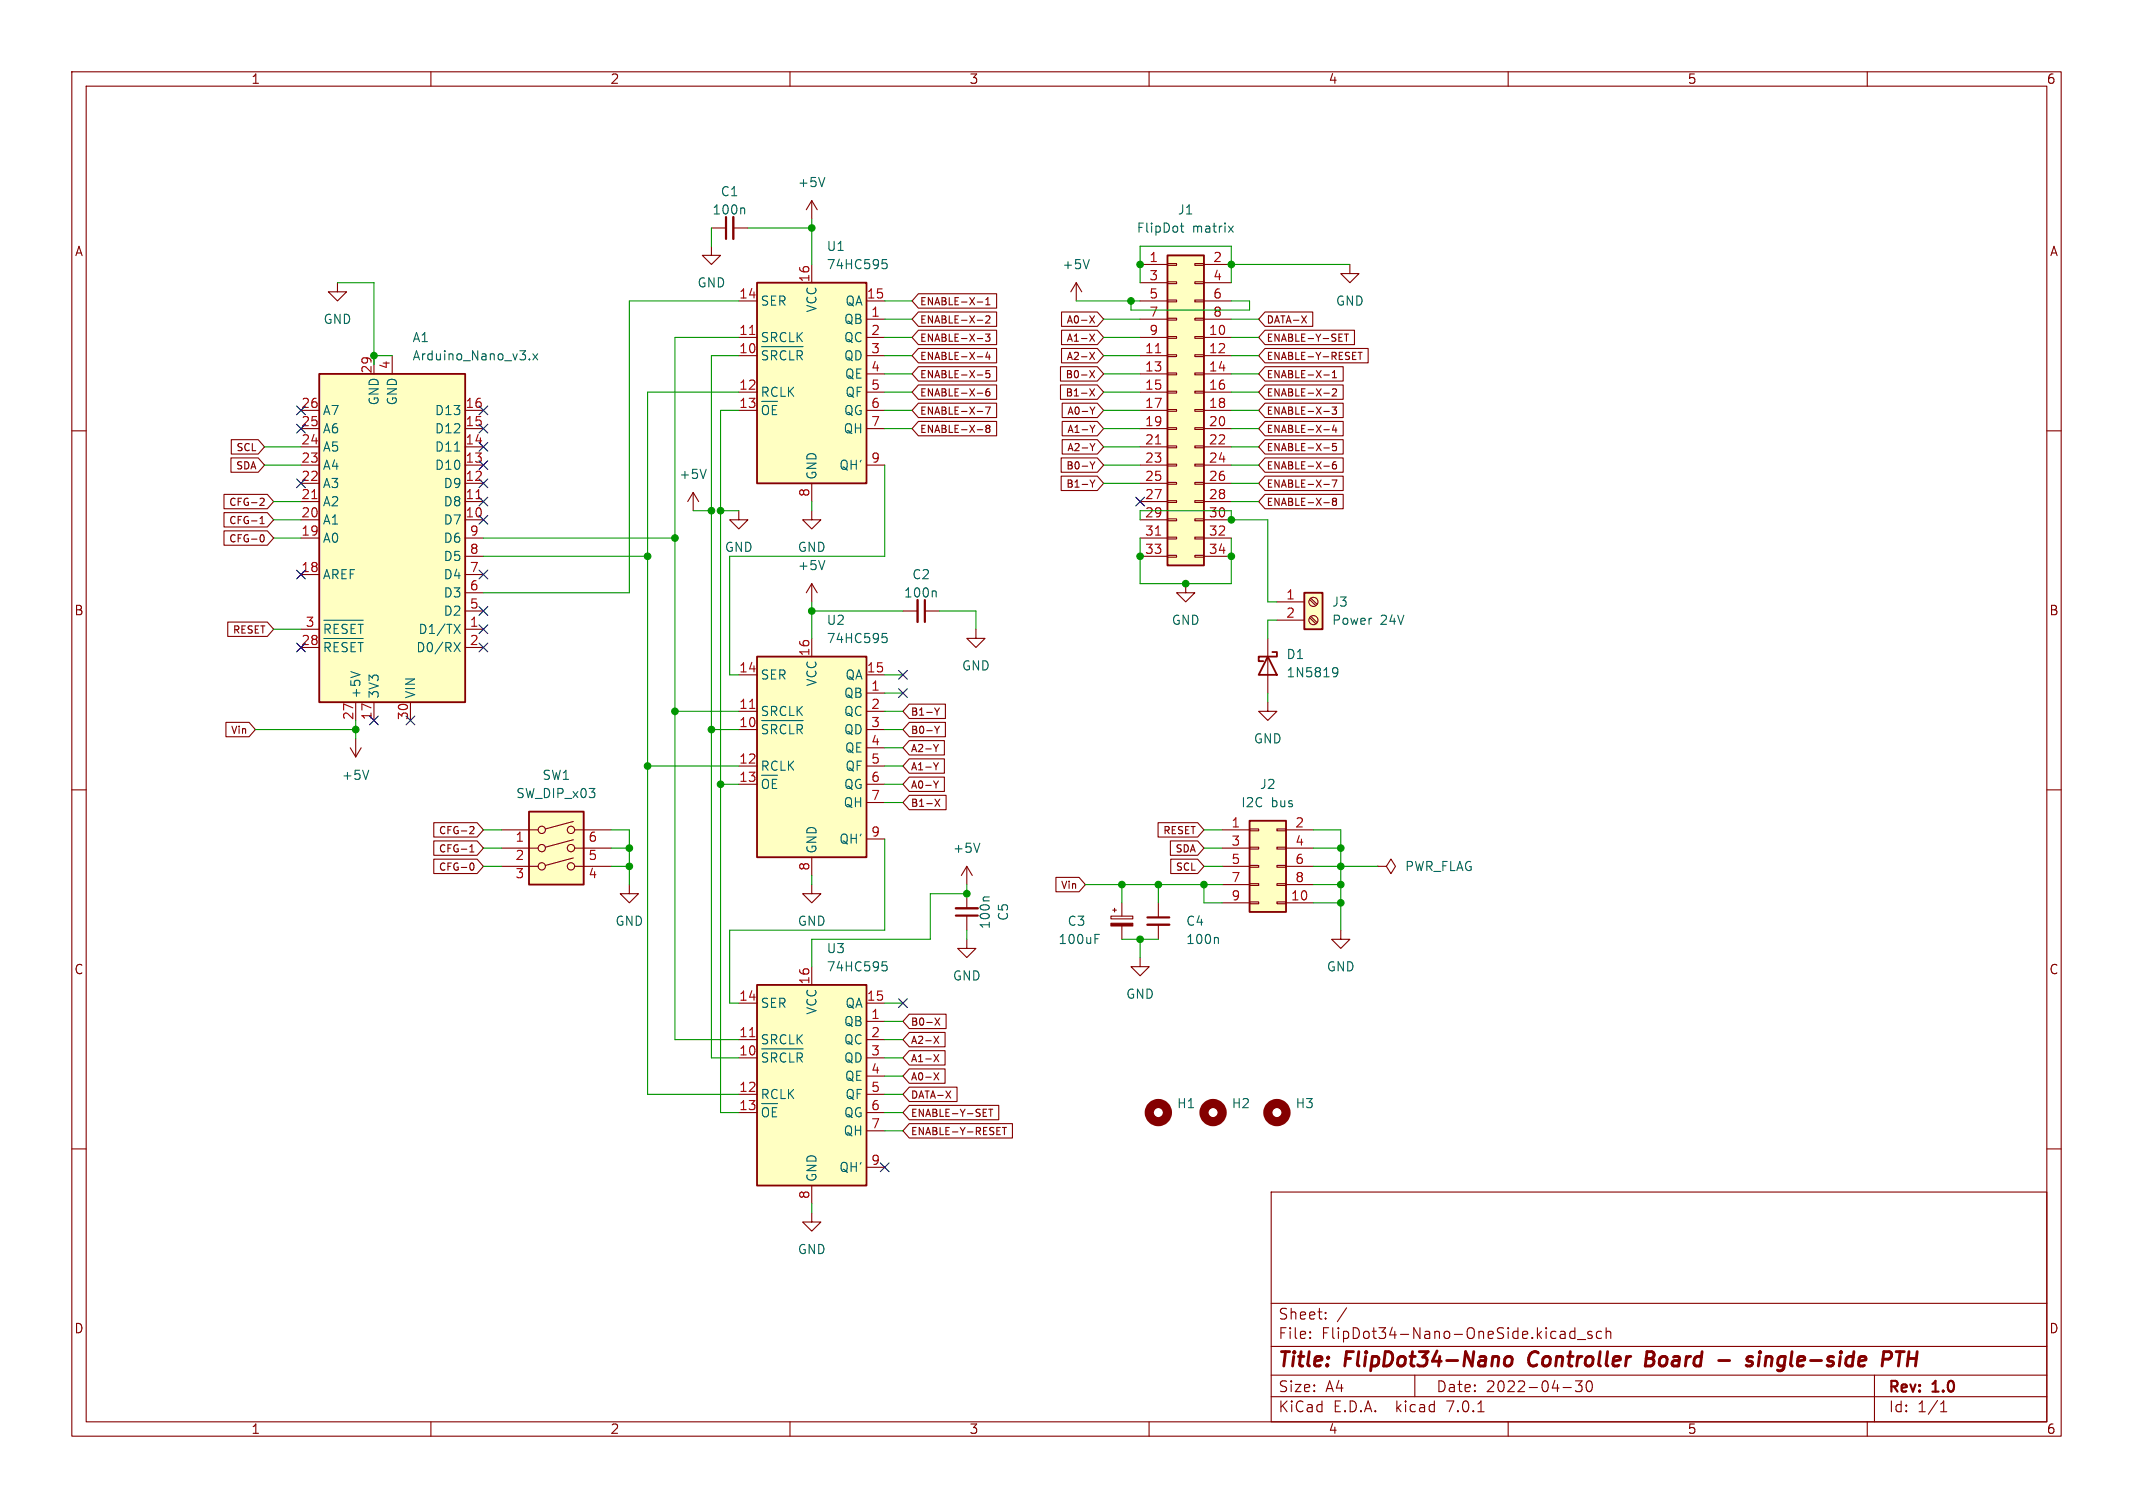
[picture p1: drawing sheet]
<svg xmlns="http://www.w3.org/2000/svg" width="297mm" height="210mm" viewBox="0 0 297 210" stroke-linecap="round" stroke-linejoin="round" font-family="sans-serif">
<g fill="none" stroke="#840000" stroke-width=".15">
<path d="M10 10h277v190h-277zM12 12h273v186h-273zM60 10v2M110 10v2M160 10v2M210 10v2M260 10v2M47 39.4v1.2h1.3l-1.3 1.3-1.3-1.3h1.3M99.1 34.3v1.3h1.2l-1.2 1.2-1.3-1.2h1.3M99.1 31.8h2M102.1 31.8h2M113 27.9v2.6"/>
<path d="M113 36.8v2.6M113 27.9l-.7 1.3M113 27.9l.8 1.3M149.9 39.4l-.8 1.2M149.9 39.4v2.5M149.9 39.4l.7 1.2M158.7 36.8h3.9M158.7 39.4h3.9M162.6 39.2h1.2v.3h-1.2zM162.6 36.7h1.2v.3h-1.2zM166.4 39.2h1.2v.3h-1.2zM166.4 36.7h1.2v.3h-1.2z"/>
<path d="M167.6 36.8h3.8M167.6 39.4h3.8M188 36.8v1.3h1.2l-1.2 1.3-1.3-1.3h1.3M10 60h2M41.9 57.2h2.5M41.9 59.7h2.5M52.1 49.5v2.6M54.6 49.5v2.6M64.8 57.2h2.5M64.8 59.7h2.5M102.9 47h2.5M102.9 49.5h2.5"/>
<path d="M102.9 54.6h2.5M102.9 57.2h2.5M102.9 41.9h2.5M120.6 47h2.6M120.6 49.5h2.6M120.6 52.1h2.6M120.6 54.6h2.6M120.6 57.2h2.6M120.6 59.7h2.6M120.6 41.9h2.6M120.6 44.5h2.6M127.9 58.7h10.9v2h-10.9l-.9-1z"/>
<path d="M127.9 43.4h10.9v2.1h-10.9l-.9-1zM127.9 40.9h10.9v2h-10.9l-.9-1zM127.9 51.1h10.9v2h-10.9l-.9-1zM127.9 48.5h10.9v2h-10.9l-.9-1zM127.9 46h10.9v2h-10.9l-.9-1zM127.9 56.1h10.9v2.1h-10.9l-.9-1zM127.9 53.6h10.9v2h-10.9l-.9-1zM136.1 52.2h.7M136.1 54.8h.7M136.1 57.3h.7M136.1 59.8h.7M136.1 44.6h.7"/>
<path d="M136.1 42.1h.7M136.1 49.7h.7M136.1 47.1h.7M137.2 46.5h.6l-.3 .4 .3 .1v.4l-.2 .1-.4-.1M137.2 56.7h.7l-.4 1M137.3 44.1l.3-.1 .2 .3-.6 .7h.6M137.3 42.4h.5M137.3 41.7l.3-.3v1M137.5 59.7l-.2-.2 .2-.3h.1l.2 .2-.2 .3M137.5 59.7l-.2 .1v.2l.2 .2h.2l.1-.2v-.3h-.2M137.5 59.7h.1M137.5 49l-.2 .7h.6"/>
<path d="M137.7 54.1l-.2 .1a.67 .67 0 0 0 0 .9l.3-.1v-.3l-.2-.2-.2 .1-.1 .1M137.7 49.4v.7M137.8 51.6h-.5v.5l.1-.1h.3l.1 .2v.3l-.2 .1-.3-.1M147.7 51.1h5.1l.9 1-.9 1h-5.1zM147.7 53.6h5.1l.9 1-.9 1h-5.1zM147.8 46h5l.9 1-.9 1h-5zM147.8 48.5h5l.9 1-.9 1h-5zM147.8 43.4h5l.9 1.1-.9 1h-5zM147.9 58.7h4.9l.9 1-.9 1h-4.9zM147.9 56.1h4.9l.9 1.1-.9 1h-4.9zM151.7 46.5l.7 1M151.7 49.1l.7 1"/>
<path d="M151.7 51.6l.7 1M151.7 54.1l.7 1M151.7 44l.7 1M151.8 59.2l.3 .5M151.8 56.7l.3 .5M152.1 57.2v.5M152.1 59.7v.5M152.4 46.5l-.7 1M152.4 49.1l-.7 1M152.4 51.6l-.7 1M152.4 54.1l-.7 1M152.4 44l-.7 1"/>
<path d="M152.4 59.2l-.3 .5M152.4 56.7l-.3 .5M158.7 47h3.9M158.7 49.5h3.9M158.7 52.1h3.9M158.7 54.6h3.9M158.7 57.2h3.9M158.7 59.7h3.9M158.7 41.9h3.9M158.7 44.5h3.9M162.6 59.6h1.2v.2h-1.2zM162.6 57h1.2v.3h-1.2z"/>
<path d="M162.6 54.5h1.2v.2h-1.2zM162.6 51.9h1.2v.3h-1.2zM162.6 49.4h1.2v.3h-1.2zM162.6 46.9h1.2v.2h-1.2zM162.6 44.3h1.2v.3h-1.2zM162.6 41.8h1.2v.2h-1.2zM166.4 59.6h1.2v.2h-1.2zM166.4 57h1.2v.3h-1.2zM166.4 54.5h1.2v.2h-1.2zM166.4 51.9h1.2v.3h-1.2zM166.4 49.4h1.2v.3h-1.2zM166.4 46.9h1.2v.2h-1.2z"/>
<path d="M166.4 44.3h1.2v.3h-1.2zM166.4 41.8h1.2v.2h-1.2zM167.6 47h3.8M167.6 49.5h3.8M167.6 52.1h3.8M167.6 54.6h3.8M167.6 57.2h3.8M167.6 59.7h3.8M167.6 41.9h3.8M167.6 44.5h3.8M176.1 51.1h10.9v2h-10.9l-.8-1zM176.1 48.5h14.4v2h-14.4l-.8-1z"/>
<path d="M176.1 46h12.5v2h-12.5l-.8-1zM176.1 43.4h6.7v2.1h-6.7l-.8-1zM176.1 53.6h10.9v2h-10.9l-.8-1zM176.1 56.1h10.9v2.1h-10.9l-.8-1zM176.1 58.7h10.9v2h-10.9l-.8-1zM184.3 52.2h.8M184.3 54.8h.8M184.3 57.3h.8M184.3 59.8h.8M185.5 56.7h.6l-.3 .4 .3 .1v.4l-.2 .1-.4-.1M185.5 54.2l.4-.1 .2 .3-.6 .7h.6M185.5 52.6h.6"/>
<path d="M185.5 51.9l.3-.3v1M185.8 59.2l-.3 .7h.6M186 59.6v.6M187.2 46.5h.6M187.5 46.5v1M189.1 49.1h.6M189.4 49.1v1M285 60h2M31.2 71.4h6l.9 1-.9 1h-6zM31.2 73.9h6l.9 1-.9 1h-6zM31.2 68.8h6l.9 1.1-.9 1h-6zM32.2 63.8h3.8l.8 1-.8 1h-3.8z"/>
<path d="M32.2 61.2h3.8l.8 1-.8 1h-3.8zM36.2 72.9h.6M36.2 72.2l.3-.3v1M36.3 69.4h.3l.2 .3-.6 .7h.6M36.4 74.5h.1a.53 .53 0 0 1 .3 .5 .53 .53 0 0 1-.3 .5l-.1-.1M41.9 62.2h2.5M41.9 64.8h2.5M41.9 67.3h2.5M41.9 69.9h2.5M41.9 72.4h2.5M41.9 74.9h2.5M64.8 62.2h2.5"/>
<path d="M64.8 64.8h2.5M64.8 67.3h2.5M64.8 69.9h2.5M64.8 72.4h2.5M64.8 74.9h2.5M64.8 77.5h2.5M96.5 68.6l-.7 1.3M96.5 68.6v2.5M96.5 68.6l.8 1.3M102.9 71.1v1.3h1.2l-1.2 1.3-1.3-1.3h1.3M113 71.1v1.3h1.3l-1.3 1.3-1.2-1.3h1.2M113 67.3v2.6"/>
<path d="M120.6 64.8h2.6M147.8 63.8h5l.9 1-.9 1h-5zM147.8 66.3h5l.9 1-.9 1h-5zM147.9 61.2h4.9l.9 1-.9 1h-4.9zM151.8 61.8l.3 .5M151.8 64.3l.3 .5M151.8 66.8l.3 .6M152.1 62.3v.5M152.1 64.8v.5M152.1 67.4v.4M152.4 61.8l-.3 .5M152.4 64.3l-.3 .5"/>
<path d="M152.4 66.8l-.3 .6M158.7 62.2h3.9M158.7 64.8h3.9M158.7 67.3h3.9M158.7 69.9h3.9M158.7 72.4h3.9M158.7 74.9h3.9M158.7 77.5h3.9M162.6 77.3h1.2v.3h-1.2zM162.6 74.8h1.2v.3h-1.2zM162.6 72.3h1.2v.2h-1.2zM162.6 69.7h1.2v.3h-1.2z"/>
<path d="M162.6 67.2h1.2v.2h-1.2zM162.6 64.6h1.2v.3h-1.2zM162.6 62.1h1.2v.3h-1.2zM166.4 77.3h1.2v.3h-1.2zM166.4 74.8h1.2v.3h-1.2zM166.4 72.3h1.2v.2h-1.2zM166.4 69.7h1.2v.3h-1.2zM166.4 67.2h1.2v.2h-1.2zM166.4 64.6h1.2v.3h-1.2zM166.4 62.1h1.2v.3h-1.2zM167.6 62.2h3.8M167.6 64.8h3.8"/>
<path d="M167.6 67.3h3.8M167.6 69.9h3.8M167.6 72.4h3.8M167.6 74.9h3.8M167.6 77.5h3.8M176.1 61.2h10.9v2h-10.9l-.8-1zM176.1 63.8h10.9v2h-10.9l-.8-1zM176.1 68.8h10.9v2.1h-10.9l-.8-1zM176.1 66.3h10.9v2h-10.9l-.8-1zM184.3 62.4h.8M184.3 64.9h.8M184.3 70h.8"/>
<path d="M184.3 67.5h.8M185.5 66.8h.6l-.4 1M185.7 69.8l-.2-.2 .2-.2h.2l.2 .2-.2 .2M185.7 69.8l-.2 .2v.2l.2 .2 .3-.1 .1-.1v-.3l-.2-.1M185.7 69.8h.2M186 64.3l-.3 .1a.67 .67 0 0 0 0 .9l.4-.1v-.3l-.2-.2h-.2l-.2 .2M186.1 61.8h-.5l-.1 .4 .2-.1 .3 .1 .1 .1v.4l-.2 .1-.4-.1M31.7 86.6h5.5l.9 1-.9 1h-5.5zM41.9 87.6h2.5M41.9 80h2.5M41.9 90.2h2.5M49.5 97.8v2.5"/>
<path d="M52.1 97.8v2.5M57.1 97.8v2.5M64.8 85.1h2.5M64.8 87.6h2.5M64.8 80h2.5M64.8 90.2h2.5M64.8 82.6h2.5M102.9 99.1h2.5M102.9 94h2.5M113 81.3v2.5M113 88.9v2.5M113 81.3l-.7 1.3"/>
<path d="M113 81.3l.8 1.3M120.6 96.5h2.6M120.6 99.1h2.6M120.6 94h2.6M125.7 85.1h2.1M126.6 98.1h5v2h-5l-.9-1zM128.8 85.1h2M130.1 98.6l.4 .5M130.5 99.1v.5M130.8 98.6l-.3 .5M135.9 87.6v1.3h1.3l-1.3 1.3-1.3-1.3h1.3M165.1 81.3v1.3h1.3l-1.3 1.2-1.3-1.2h1.3"/>
<path d="M176.5 97.8v1.3h1.3l-1.3 1.2-1.2-1.2h1.2M176.5 88.9v7.6M177.8 83.8h3.8M177.8 86.4h3.8M182.3 86l.9 .9M182.3 83.5l.9 .8M182.5 85.9l.9 .8M182.5 83.3l.9 .9M10 110h2M31.5 100.6h3.2l.9 1-.9 1h-3.2zM48.8 104.1l.7 1.3M49.5 102.9v2.5"/>
<path d="M50.3 104.1l-.8 1.3M60.4 119.6h6l.9 1.1-.9 1h-6zM60.4 114.6h6l.9 1-.9 1h-6zM60.4 117.1h6l.9 1-.9 1h-6zM65.4 118.6h.6M65.4 117.9l.3-.3v1M65.5 115.2l.3-.1 .2 .3-.6 .7h.6M69.8 115.6h5.1M69.8 118.1h5.1M79.8 119.5l-3.9 1M79.8 116.9l-3.9 1.1M79.8 114.4l-3.9 1"/>
<path d="M80 115.6h5.1M80 118.1h5.1M102.9 101.6h2.5M102.9 106.7h2.5M102.9 109.2h2.5M113 119.4v2.5M120.6 101.6h2.6M120.6 106.7h2.6M120.6 109.2h2.6M120.6 104.1h2.6M120.6 111.8h2.6M120.6 116.8h2.6"/>
<path d="M126.6 103.1h4.9v2h-4.9l-.9-1zM126.6 108.2h4.9v2h-4.9l-.9-1zM126.6 110.8h5.1v2h-5.1l-.9-1zM126.6 105.7h4.9v2h-4.9l-.9-1zM126.6 100.6h5v2h-5l-.9-1zM130.1 101.1l.4 .6M130.2 111.3l.7 1M130.5 101.7v.4M130.7 103.7l-.4 .5M130.7 108.8l-.4 .5M130.7 106.2l-.4 .5M130.8 101.1l-.3 .6"/>
<path d="M130.9 111.3l-.7 1M161.3 114.6h5.5l.8 1-.8 1h-5.5zM163 117.1h3.8l.8 1-.8 1h-3.8zM163 119.6h3.8l.8 1.1-.8 1h-3.8zM170.2 115.6h3.8M170.2 118.1h3.8M174 118h1.3v.2h-1.3zM174 115.4h1.3v.3h-1.3zM177.8 118h1.3v.2h-1.3zM177.8 115.4h1.3v.3h-1.3zM179.1 115.6h3.8M179.1 118.1h3.8"/>
<path d="M285 110h2M65.6 120.2h.1a.53 .53 0 0 1 .3 .5 .53 .53 0 0 1-.3 .5l-.1-.1M69.8 120.7h5.1M80 120.7h5.1M87.6 123.2v1.3h1.3l-1.3 1.2-1.2-1.2h1.2M102.9 139.7h2.5M113 123.2v1.3h1.3l-1.3 1.2-1.2-1.2h1.2M113 134.6v2.6M120.6 139.7h2.6M134.6 130.8v1.3h1.3l-1.3 1.3-1.3-1.3h1.3M134.6 120.7v2.5M134.6 124.5v2"/>
<path d="M134.6 127.5v2M134.6 120.7l-.7 1.2M134.6 120.7l.8 1.2M147 122.2h3.3l.8 1-.8 1h-3.3zM154.7 127.6h3v.4h-3zM154.9 126.7h.5M155.2 126.5v.5M156.2 125.7v1.9M156.2 129v1.8M158.7 133.4v1.2h1.3l-1.3 1.3-1.2-1.3h1.2M161.3 125.7v2.1M161.3 128.8v2"/>
<path d="M170.2 125.7h3.8M170.2 120.7h3.8M170.2 123.2h3.8M174 125.6h1.3v.3h-1.3zM174 123.1h1.3v.2h-1.3zM174 120.5h1.3v.3h-1.3zM177.8 125.6h1.3v.3h-1.3zM177.8 123.1h1.3v.2h-1.3zM177.8 120.5h1.3v.3h-1.3zM179.1 125.7h3.8M179.1 120.7h3.8M179.1 123.2h3.8"/>
<path d="M186.7 129.5v1.3h1.3l-1.3 1.3-1.3-1.3h1.3M191.8 120.7h1.2l.7-1.1 .6 1.1-.6 1-.7-1M191.8 120.7h.1M10 160h2M102.9 147.3h2.5M102.9 144.8h2.5M102.9 152.4h2.5M102.9 154.9h2.5M120.6 142.2h2.6M120.6 147.3h2.6M120.6 144.8h2.6M120.6 152.4h2.6"/>
<path d="M120.6 154.9h2.6M120.6 149.9h2.6M120.6 157.5h2.6M126.6 143.8h5v2h-5l-.9-1zM126.6 146.3h5v2h-5l-.9-1zM126.6 141.2h5.1v2h-5.1l-.9-1zM126.6 151.4h6.7v2h-6.7l-.9-1zM126.6 148.9h5v2h-5l-.9-1zM126.6 156.5h14.4v2h-14.4l-.9-1zM126.6 153.9h12.5v2h-12.5l-.9-1zM130 144.3l.7 1M130 146.9l.7 1"/>
<path d="M130 149.4l.7 1M130.2 141.8l.7 1M130.7 144.3l-.7 1M130.7 146.9l-.7 1M130.7 149.4l-.7 1M130.9 141.8l-.7 1M137.7 154.5h.5M138 154.5v1M139.6 157h.5M139.9 157v1M285 160h2M113 168.9v1.3h1.3l-1.3 1.3-1.2-1.3h1.2"/>
<path d="M113 165.1v2.5M120.6 162.6h2.6M177 166h108v32h-108zM60 198v2M110 198v2M160 198v2M177 194.5h108M177 191.5h108M177 187.5h108M177 181.5h108M182.4 186.3h.1l-.1 .1M182.4 185.5h.1l-.1 .1"/>
<path d="M184.6 183.6v.1M184.6 182.8v.1M197 191.5v3M205.8 196.6h.8M210 198v2M217.6 193.2h1.2M217.9 185.5v.9M217.9 186.3l-.1 .1M217.9 185.8h-.1M219.3 184.9v1.5M219.3 185.5l-.4-.1-.3 .3v.4l.1 .2 .2 .1 .4-.1M219.4 192.3h.9l-.5 .6a.41 .41 0 0 1 .5 .3v.3l-.2 .2-.5 .1-.2-.1"/>
<path d="M219.6 186.5h1.2M221 192.4a.36 .36 0 0 1 .4-.1 .36 .36 0 0 1 .2 .3 .77 .77 0 0 1-.4 1.2 .91 .91 0 0 1-.2-1.4zM221.6 185.5l-.3-.1-.2 .2v.2l.5 .2 .1 .1-.1 .2-.1 .1-.4-.1M223 185.5l-.4-.1-.3 .3v.4l.1 .2 .2 .1 .4-.1M223.6 185.5a.37 .37 0 0 1 .7 .1v.8M223.6 184.9v1.5M260 198v2M261 191.5v6.5M270.2 196.6h.9M270.2 195.5l.4-.4v1.5"/>
<circle cx="182.9" cy="86.4" r=".63"/>
<circle cx="182.9" cy="83.8" r=".63"/>
<circle cx="75.4" cy="115.6" r=".51"/>
<circle cx="75.4" cy="118.1" r=".51"/>
<circle cx="79.5" cy="115.6" r=".51"/>
<circle cx="79.5" cy="118.1" r=".51"/>
<circle cx="75.4" cy="120.7" r=".51"/>
<circle cx="79.5" cy="120.7" r=".51"/>
</g>
<path d="M209.6 189.1a.52 .52 0 0 1 .6-.2 .52 .52 0 0 1 .4 .4l-.1 .6a.55 .55 0 0 1-.5 .3 .55 .55 0 0 1-.5-.3zM213 188.7l-.2 .7 .1 .4M229.2 189.2h.7M230 188.2h-.7l-.2 2h.7M239.3 189.5h1.5M244 189a.49 .49 0 0 0-.8 .3l.1 .2 .5 .1 .2 .1v.2l-.1 .2-.2 .1-.6-.1M245 188.9l-.2 1.3M262.2 189.3h.7a.55 .55 0 0 0 .5-.5 .55 .55 0 0 0-.3-.6h-.8l-.2 2M264 188.2h1.2M264.6 188.2l-.3 2" fill="none" stroke="#840000" stroke-width=".4"/>
<path d="M102.1 30.2v3.1M127.8 83.6v3M133.1 126.5h3M159.8 128.8h3" fill="none" stroke="#840000" stroke-width=".33"/>
<path d="M101.1 30.2v3.1M128.8 83.6v3M133.1 127.5h3M159.8 127.8h3" fill="none" stroke="#840000" stroke-width=".3"/>
<g fill="none" stroke="#006464" stroke-width=".15">
<path d="M103.5 29l.2 .1v.7M114.8 24.7l-.4 1.3M122.9 36.1h.6M123 36.6h.3l.2 .3v.4l-.2 .1h-.3M151.7 36.1l-.4 1.3M164.3 31.5h.5M164.5 31.1v1.1l.1 .1h.2M171.1 31.5l.6 .8M171.7 31.5l-.6 .8M73.7 50v.1M74.2 49.3l.7 .8M74.9 49.3l-.7 .8"/>
<path d="M106 48.3h5.8M106.2 56.9a.42 .42 0 0 1 .4-.5 .42 .42 0 0 1 .4 .5M106.9 48.9l-.5-.1-.2 .3M108.2 49.1l-.3-.3h-.5v1.3M108.2 56.5h-.6v1.2M109.4 49v-.1a.45 .45 0 0 0-.7 .3M110 48.8v1.3M111.7 49.1l-.2-.3h-.5v1.3M63.3 62.8h.7M98.3 65.4l-.4 1.2M114.8 78.1l-.4 1.2M45.1 88.9h5.5"/>
<path d="M45.1 86.4h5.5M45.3 89.5v1.3M46 87.2l-.3-.3h-.4v1.3M46.5 89.5v1.3M47.1 86.9h-.6v1.3M48.3 87l-.4-.1-.3 .3M48.9 89.5v1.3M49.5 86.9h-.6v1.3M49.9 86.9h.7M50.2 86.9v1.3M50.2 89.5v1.3M63.2 86.9l.9 1.3"/>
<path d="M63.2 89.5l.9 1.3M64.1 86.9l-.9 1.3M64.1 89.5l-.9 1.3M122.9 88.2h.6M123 88.7h.3l.2 .2v.5l-.2 .1h-.3M130.2 82.3l.2 .2v.6M185.8 93l.4 .1a.84 .84 0 0 1-.3 1.2h-.2M186.3 93.5l-.1 .2-.4 .1M51.3 107.3l-.4 1.2M106 100.3h5.8M106.2 109a.42 .42 0 0 1 .4-.5 .42 .42 0 0 1 .4 .5M106.9 101l-.5-.1-.2 .3"/>
<path d="M108.2 101.2l-.3-.3h-.5v1.3M108.2 108.5h-.6v1.3M109.4 101a.45 .45 0 0 0-.7 .2M110 100.9v1.3M111.7 101.2l-.2-.3h-.5v1.3M136.4 117.4l-.4 1.3M122.9 133.9h.6M123 134.4h.3l.2 .3v.4l-.2 .1h-.3M137.7 124.9h-.6l-.2 .2M152.5 130.1h.6M169.5 130.6l.1 .1v.7M106 146.1h5.8"/>
<path d="M106.2 154.7a.42 .42 0 0 1 .4-.5 .42 .42 0 0 1 .4 .5M106.9 146.7l-.5-.1-.2 .3M108.2 146.9l-.3-.3h-.5v1.3M108.2 154.3h-.6v1.2M109.4 146.8v-.1a.45 .45 0 0 0-.7 .2M110 146.6v1.3M111.7 146.9l-.2-.3h-.5v1.3"/>
</g>
<g fill="none" stroke="#840000" stroke-width="1.3">
<circle cx="161.3" cy="154.9" r="1.27"/>
<circle cx="168.9" cy="154.9" r="1.27"/>
<circle cx="177.8" cy="154.9" r="1.27"/>
</g>
<g fill="#ffffc2" stroke="#ffffc2" stroke-width=".14">
<path d="M162.6 35.6h5v43.1h-5z"/>
<path d="M174 114.3h5.1v12.7h-5.1z"/>
<path d="M181.6 82.6h2.5v5h-2.5z"/>
<path d="M44.4 52.1h20.4v45.7h-20.4z"/>
<path d="M105.4 91.4h15.2v28h-15.2z"/>
<path d="M73.7 113h7.6v10.2h-7.6z"/>
<path d="M105.4 39.4h15.2v27.9h-15.2z"/>
<path d="M105.4 137.2h15.2v27.9h-15.2z"/>
</g>
<path d="M105.4 39.4h15.2v27.9h-15.2zM162.6 35.6h5v43.1h-5zM44.4 52.1h20.4v45.7h-20.4zM105.4 91.4h15.2v28h-15.2zM176.5 91.4l1.3 2.6h-2.5zM177.2 90.8h.6v.6h-2.5v.7h.6M181.6 82.6h2.5v5h-2.5zM73.7 113h7.6v10.2h-7.6zM174 114.3h5.1v12.7h-5.1zM105.4 137.2h15.2v27.9h-15.2z" fill="none" stroke="#840000" stroke-width=".25"/>
<path d="M104.4 46.6h.7M160.9 49.1h.7M43.4 69.4h.7M66.3 69.4h.7M160.9 61.8h.7M160.9 74.5h.7M104.4 98.7h.7M104.4 144.4h.7" fill="none" stroke="#a90000" stroke-width=".15"/>
<path d="M154.7 128.6h3v.4h-3z" fill="#840000" stroke="#840000" stroke-width=".15"/>
<g fill="none" stroke="#009600" stroke-width=".15">
<path d="M47 39.4h5.1v11.4M99.1 31.8v2.5M104.1 31.8h8.9M113 30.5v6.3M158.7 39.4v-5.1h12.7v5.1M171.4 36.8h16.6M52.1 49.5h2.5M102.9 54.6h-12.7v97.8h12.7M102.9 57.2h-2.6v97.7h2.6M102.9 41.9h-15.3v40.7h-20.3M102.9 49.5h-3.8v97.8h3.8M102.9 47h-8.9v97.8h8.9"/>
<path d="M123.2 54.6h3.8M123.2 57.2h3.8M123.2 59.7h3.8M123.2 52.1h3.8M123.2 41.9h3.8M123.2 44.5h3.8M123.2 49.5h3.8M123.2 47h3.8M149.9 41.9h8.8M153.7 54.6h5M153.7 57.2h5M153.7 59.7h5"/>
<path d="M153.7 52.1h5M153.7 44.5h5M153.7 49.5h5M153.7 47h5M157.5 41.9v1.3h16.5v-1.3h-2.6M171.4 54.6h3.9M171.4 57.2h3.9M171.4 59.7h3.9M171.4 52.1h3.9M171.4 44.5h3.9M171.4 49.5h3.9M171.4 47h3.9"/>
<path d="M36.8 62.2h5.1M36.8 64.8h5.1M38.1 72.4h3.8M38.1 69.9h3.8M38.1 74.9h3.8M67.3 74.9h26.7M67.3 77.5h22.9M96.5 71.1h2.6M100.3 71.1h2.6M113 69.9v1.2M123.2 64.8v12.7h-21.6v16.5h1.3M153.7 62.2h5"/>
<path d="M153.7 67.3h5M153.7 64.8h5M158.7 72.4v-1.3h12.7v1.3h5.1v11.4h1.3M158.7 74.9v6.4h12.7v-6.4M171.4 62.2h3.9M171.4 67.3h3.9M171.4 64.8h3.9M171.4 69.9h3.9M38.1 87.6h3.8M94 99.1h8.9M113 83.8v5.1M113 85.1h12.7"/>
<path d="M123.2 99.1h2.5M123.2 94h2.5M123.2 96.5h2.5M130.8 85.1h5.1v2.5M176.5 96.5v1.3M177.8 86.4h-1.3v2.5M35.6 101.6h13.9M49.5 100.3v2.6M67.3 115.6h2.5M67.3 118.1h2.5M85.1 115.6h2.5v7.6M85.1 118.1h2.5"/>
<path d="M90.2 106.7h12.7M99.1 101.6h3.8M100.3 109.2h2.6M123.2 116.8v12.7h-21.6v10.2h1.3M123.2 104.1h2.5M123.2 101.6h2.5M123.2 106.7h2.5M123.2 109.2h2.5M123.2 111.8h2.5M167.6 115.6h2.6M167.6 118.1h2.6M182.9 115.6h3.8v13.9"/>
<path d="M182.9 118.1h3.8M67.3 120.7h2.5M85.1 120.7h2.5M113 121.9v1.3M123.2 139.7h2.5M134.6 123.2v1.3h-5.1v6.3h-16.5v3.8M134.6 129.5v1.3M151.1 123.2h19.1M156.2 123.2v2.5M156.2 130.8h5.1M158.7 130.8v2.6M161.3 123.2v2.5"/>
<path d="M167.6 123.2v2.5h2.6M167.6 120.7h2.6M182.9 125.7h3.8M182.9 123.2h3.8M182.9 120.7h8.9M123.2 144.8h2.5M123.2 152.4h2.5M123.2 154.9h2.5M123.2 147.3h2.5M123.2 142.2h2.5M123.2 149.9h2.5M123.2 157.5h2.5"/>
<path d="M113 167.6v1.3"/>
</g>
<g fill="none" stroke="#000084" stroke-width=".15">
<path d="M41.3 59.1l1.2 1.2M41.3 56.5l1.2 1.3M42.5 59.1l-1.2 1.2M42.5 56.5l-1.2 1.3M66.7 59.1l1.2 1.2M66.7 56.5l1.2 1.3M67.9 59.1l-1.2 1.2M67.9 56.5l-1.2 1.3M41.3 79.4l1.2 1.2M41.3 66.7l1.2 1.2M42.5 79.4l-1.2 1.2M42.5 66.7l-1.2 1.2"/>
<path d="M66.7 79.4l1.2 1.2M66.7 64.2l1.2 1.2M66.7 66.7l1.2 1.2M66.7 71.8l1.2 1.2M66.7 69.2l1.2 1.3M66.7 61.6l1.2 1.2M67.9 79.4l-1.2 1.2M67.9 64.2l-1.2 1.2M67.9 66.7l-1.2 1.2M67.9 71.8l-1.2 1.2M67.9 69.2l-1.2 1.3M67.9 61.6l-1.2 1.2"/>
<path d="M158.1 69.2l1.3 1.3M159.4 69.2l-1.3 1.3M41.3 89.6l1.2 1.2M42.5 89.6l-1.2 1.2M51.5 99.7l1.2 1.2M52.7 99.7l-1.2 1.2M56.5 99.7l1.3 1.2M57.8 99.7l-1.3 1.2M66.7 89.6l1.2 1.2M66.7 87l1.2 1.2M66.7 84.5l1.2 1.2M67.9 89.6l-1.2 1.2"/>
<path d="M67.9 84.5l-1.2 1.2M67.9 87l-1.2 1.2M125.1 95.9l1.2 1.2M125.1 93.4l1.2 1.2M126.3 95.9l-1.2 1.2M126.3 93.4l-1.2 1.2M125.1 139.1l1.2 1.2M126.3 139.1l-1.2 1.2M122.6 162l1.2 1.2M123.8 162l-1.2 1.2"/>
</g>
<g fill="#009600" stroke="#009600" stroke-width=".15">
<circle cx="157.5" cy="41.9" r=".46"/>
<circle cx="158.7" cy="130.8" r=".46"/>
<circle cx="167.6" cy="123.2" r=".46"/>
<circle cx="186.7" cy="118.1" r=".46"/>
<circle cx="186.7" cy="120.7" r=".46"/>
<circle cx="186.7" cy="125.7" r=".46"/>
<circle cx="186.7" cy="123.2" r=".46"/>
<circle cx="158.7" cy="36.8" r=".46"/>
<circle cx="171.4" cy="36.8" r=".46"/>
<circle cx="171.4" cy="77.5" r=".46"/>
<circle cx="165.1" cy="81.3" r=".46"/>
<circle cx="158.7" cy="77.5" r=".46"/>
<circle cx="171.4" cy="72.4" r=".46"/>
<circle cx="134.6" cy="124.5" r=".46"/>
<circle cx="156.2" cy="123.2" r=".46"/>
<circle cx="161.3" cy="123.2" r=".46"/>
<circle cx="100.3" cy="71.1" r=".46"/>
<circle cx="99.1" cy="71.1" r=".46"/>
<circle cx="52.1" cy="49.5" r=".46"/>
<circle cx="113" cy="31.8" r=".46"/>
<circle cx="87.6" cy="120.7" r=".46"/>
<circle cx="87.6" cy="118.1" r=".46"/>
<circle cx="49.5" cy="101.6" r=".46"/>
<circle cx="90.2" cy="106.7" r=".46"/>
<circle cx="99.1" cy="101.6" r=".46"/>
<circle cx="100.3" cy="109.2" r=".46"/>
<circle cx="94" cy="99.1" r=".46"/>
<circle cx="90.2" cy="77.5" r=".46"/>
<circle cx="94" cy="74.9" r=".46"/>
<circle cx="113" cy="85.1" r=".46"/>
</g>
<g font-size="2.8" fill="#840000">
<text x="178" y="190.8">Title:</text>
<text x="187.4" y="190.8">FlipDot34-Nano</text>
<text x="213.6" y="190.8">Controller</text>
<text x="230.4" y="190.8">Board</text>
<text x="245.8" y="190.8">single-side</text>
<text x="265.2" y="190.8">PTH</text>
</g>
<g font-size="2.1" fill="#840000">
<text x="178" y="183.9">Sheet:</text>
<text x="186.2" y="183.9">/</text>
<text x="178" y="186.6">File:</text>
<text x="184" y="186.6">FlipDot34-Nano-OneSide.kicad_sch</text>
<text x="178" y="196.8">KiCad</text>
<text x="178" y="194">Size:</text>
<text x="184.6" y="194">A4</text>
<text x="185.7" y="196.8">E.D.A.</text>
<text x="194.4" y="196.8">kicad</text>
<text x="200" y="194">Date:</text>
<text x="201.5" y="196.8">7.0.1</text>
<text x="206.9" y="194">2022-04-30</text>
<text x="263" y="194.2">Rev:</text>
<text x="263" y="196.8">Id:</text>
<text x="267" y="196.8">1/1</text>
<text x="269.2" y="194.2">1.0</text>
</g>
<g font-size="1.8" fill="#840000">
<text x="35" y="11.8">1</text>
<text x="85" y="11.8">2</text>
<text x="135" y="11.8">3</text>
<text x="185" y="11.8">4</text>
<text x="235" y="11.8">5</text>
<text x="285" y="11.8">6</text>
<text x="10.4" y="35.8">A</text>
<text x="285.4" y="35.8">A</text>
<text x="10.3" y="85.8">B</text>
<text x="285.3" y="85.8">B</text>
<text x="10.3" y="135.8">C</text>
<text x="285.3" y="135.8">C</text>
<text x="10.3" y="185.8">D</text>
<text x="285.3" y="185.8">D</text>
<text x="35" y="199.8">1</text>
<text x="85" y="199.8">2</text>
<text x="135" y="199.8">3</text>
<text x="185" y="199.8">4</text>
<text x="235" y="199.8">5</text>
<text x="285" y="199.8">6</text>
</g>
<g font-size="1.8" fill="#006464">
<text x="100.3" y="27.5">C1</text>
<text x="111" y="26.2">+5V</text>
<text x="99.1" y="30">100n</text>
<text x="115.1" y="35.1">U1</text>
<text x="158.2" y="32.6">FlipDot</text>
<text x="163.9" y="30">J1</text>
<text x="166" y="32.6">matrix</text>
<text x="97.1" y="40.2">GND</text>
<text x="115.1" y="37.7">74HC595</text>
<text x="147.9" y="37.7">+5V</text>
<text x="45" y="45.3">GND</text>
<text x="57.4" y="47.8">A1</text>
<text x="105.9" y="47.8">SRCLK</text>
<text x="105.9" y="42.7">SER</text>
<text x="113.9" y="43.6" transform="rotate(-90 113.9 43.6)">VCC</text>
<text x="117.4" y="45.3">QB</text>
<text x="117.4" y="47.8">QC</text>
<text x="117.6" y="42.7">QA</text>
<text x="186" y="42.7">GND</text>
<text x="57.4" y="50.4">Arduino_Nano_v3.x</text>
<text x="105.9" y="51">~{SRCLR}</text>
<text x="117.4" y="50.4">QD</text>
<text x="117.5" y="52.9">QE</text>
<text x="45" y="58">A7</text>
<text x="52.9" y="56.6" transform="rotate(-90 52.9 56.6)">GND</text>
<text x="55.4" y="56.6" transform="rotate(-90 55.4 56.6)">GND</text>
<text x="60.4" y="58">D13</text>
<text x="105.9" y="55.4">RCLK</text>
<text x="105.9" y="58.6">~{OE}</text>
<text x="117.4" y="58">QG</text>
<text x="117.6" y="55.4">QF</text>
<text x="45" y="65.6">A4</text>
<text x="45" y="63.1">A5</text>
<text x="45" y="60.5">A6</text>
<text x="60.4" y="65.6">D10</text>
<text x="60.4" y="63.1">D11</text>
<text x="60.4" y="60.5">D12</text>
<text x="116.7" y="65.6">QH'</text>
<text x="117.4" y="60.5">QH</text>
<text x="45" y="70.7">A2</text>
<text x="45" y="68.1">A3</text>
<text x="61.7" y="70.7">D8</text>
<text x="61.7" y="68.1">D9</text>
<text x="94.5" y="66.9">+5V</text>
<text x="113.9" y="66.8" transform="rotate(-90 113.9 66.8)">GND</text>
<text x="45" y="75.8">A0</text>
<text x="45" y="73.2">A1</text>
<text x="61.7" y="73.2">D7</text>
<text x="61.7" y="75.8">D6</text>
<text x="100.9" y="77">GND</text>
<text x="111" y="77">GND</text>
<text x="45" y="80.8">AREF</text>
<text x="61.7" y="83.4">D3</text>
<text x="61.7" y="80.8">D4</text>
<text x="61.7" y="78.3">D5</text>
<text x="111" y="79.6">+5V</text>
<text x="125.8" y="83.4">100n</text>
<text x="127" y="80.8">C2</text>
<text x="45" y="89.1">~{RESET}</text>
<text x="58.1" y="88.5">D1/TX</text>
<text x="61.7" y="85.9">D2</text>
<text x="115.1" y="87.2">U2</text>
<text x="115.1" y="89.7">74HC595</text>
<text x="163.1" y="87.2">GND</text>
<text x="185.4" y="84.6">J3</text>
<text x="185.4" y="87.2">Power</text>
<text x="192.1" y="87.2">24V</text>
<text x="45" y="91.6">~{RESET}</text>
<text x="57.8" y="91">D0/RX</text>
<text x="105.9" y="94.8">SER</text>
<text x="113.9" y="95.7" transform="rotate(-90 113.9 95.7)">VCC</text>
<text x="117.6" y="94.8">QA</text>
<text x="133.9" y="93.5">GND</text>
<text x="179.1" y="91.9">D1</text>
<text x="179.1" y="94.5">1N5819</text>
<text x="50.4" y="97.3" transform="rotate(-90 50.4 97.3)">+5V</text>
<text x="52.9" y="97.3" transform="rotate(-90 52.9 97.3)">3V3</text>
<text x="58" y="97.3" transform="rotate(-90 58 97.3)">VIN</text>
<text x="105.9" y="99.9">SRCLK</text>
<text x="117.4" y="97.3">QB</text>
<text x="117.4" y="99.9">QC</text>
<text x="105.9" y="103">~{SRCLR}</text>
<text x="105.9" y="107.5">RCLK</text>
<text x="117.4" y="102.4">QD</text>
<text x="117.5" y="105">QE</text>
<text x="117.6" y="107.5">QF</text>
<text x="174.5" y="103.7">GND</text>
<text x="47.5" y="108.8">+5V</text>
<text x="71.8" y="111.3">SW_DIP_x03</text>
<text x="75.5" y="108.8">SW1</text>
<text x="105.9" y="110.7">~{OE}</text>
<text x="117.4" y="112.6">QH</text>
<text x="117.4" y="110">QG</text>
<text x="172.8" y="112.6">I2C</text>
<text x="175.4" y="110">J2</text>
<text x="177" y="112.6">bus</text>
<text x="113.9" y="118.9" transform="rotate(-90 113.9 118.9)">GND</text>
<text x="116.7" y="117.7">QH'</text>
<text x="132.6" y="118.9">+5V</text>
<text x="195.6" y="121.5">PWR_FLAG</text>
<text x="85.6" y="129.1">GND</text>
<text x="111" y="129.1">GND</text>
<text x="138" y="129.5" transform="rotate(-90 138 129.5)">100n</text>
<text x="140.5" y="128.3" transform="rotate(-90 140.5 128.3)">C5</text>
<text x="147.3" y="131.6">100uF</text>
<text x="148.6" y="129.1">C3</text>
<text x="165.1" y="129.1">C4</text>
<text x="165.1" y="131.6">100n</text>
<text x="115.1" y="132.9">U3</text>
<text x="115.1" y="135.4">74HC595</text>
<text x="132.6" y="136.7">GND</text>
<text x="184.7" y="135.4">GND</text>
<text x="105.9" y="140.5">SER</text>
<text x="113.9" y="141.4" transform="rotate(-90 113.9 141.4)">VCC</text>
<text x="117.4" y="143.1">QB</text>
<text x="117.6" y="140.5">QA</text>
<text x="156.8" y="139.3">GND</text>
<text x="105.9" y="148.8">~{SRCLR}</text>
<text x="105.9" y="145.6">SRCLK</text>
<text x="117.4" y="145.6">QC</text>
<text x="117.4" y="148.1">QD</text>
<text x="105.9" y="153.2">RCLK</text>
<text x="117.4" y="155.8">QG</text>
<text x="117.5" y="150.7">QE</text>
<text x="117.6" y="153.2">QF</text>
<text x="163.8" y="154.5">H1</text>
<text x="171.5" y="154.5">H2</text>
<text x="180.3" y="154.5">H3</text>
<text x="105.9" y="156.4">~{OE}</text>
<text x="117.4" y="158.3">QH</text>
<text x="113.9" y="164.6" transform="rotate(-90 113.9 164.6)">GND</text>
<text x="116.7" y="163.4">QH'</text>
<text x="111" y="174.8">GND</text>
</g>
<g font-size="1.8" fill="#a90000">
<text x="102.9" y="41.7">14</text>
<text x="112.8" y="39.4" transform="rotate(-90 112.8 39.4)">16</text>
<text x="120.6" y="41.7">15</text>
<text x="160" y="36.6">1</text>
<text x="160" y="39.1">3</text>
<text x="160" y="41.7">5</text>
<text x="168.9" y="36.6">2</text>
<text x="168.9" y="39.1">4</text>
<text x="168.9" y="41.7">6</text>
<text x="102.9" y="46.7">11</text>
<text x="121.3" y="44.2">1</text>
<text x="121.3" y="46.7">2</text>
<text x="160" y="44.2">7</text>
<text x="160" y="46.7">9</text>
<text x="168.3" y="46.7">10</text>
<text x="168.9" y="44.2">8</text>
<text x="51.8" y="52.1" transform="rotate(-90 51.8 52.1)">29</text>
<text x="54.4" y="51.5" transform="rotate(-90 54.4 51.5)">4</text>
<text x="102.9" y="49.3">10</text>
<text x="121.3" y="49.3">3</text>
<text x="121.3" y="51.8">4</text>
<text x="159.4" y="49.3">11</text>
<text x="159.4" y="51.8">13</text>
<text x="168.3" y="49.3">12</text>
<text x="168.3" y="51.8">14</text>
<text x="41.9" y="59.4">25</text>
<text x="41.9" y="56.9">26</text>
<text x="64.8" y="59.4">15</text>
<text x="64.8" y="56.9">16</text>
<text x="102.9" y="54.4">12</text>
<text x="102.9" y="56.9">13</text>
<text x="121.3" y="54.4">5</text>
<text x="121.3" y="56.9">6</text>
<text x="121.3" y="59.4">7</text>
<text x="159.4" y="54.4">15</text>
<text x="159.4" y="56.9">17</text>
<text x="159.4" y="59.4">19</text>
<text x="168.3" y="54.4">16</text>
<text x="168.3" y="56.9">18</text>
<text x="168.3" y="59.4">20</text>
<text x="41.9" y="64.5">23</text>
<text x="41.9" y="62">24</text>
<text x="64.8" y="64.5">13</text>
<text x="64.8" y="62">14</text>
<text x="121.3" y="64.5">9</text>
<text x="159.4" y="62">21</text>
<text x="159.4" y="64.5">23</text>
<text x="168.3" y="62">22</text>
<text x="168.3" y="64.5">24</text>
<text x="41.9" y="69.6">21</text>
<text x="41.9" y="67.1">22</text>
<text x="64.8" y="69.6">11</text>
<text x="64.8" y="67.1">12</text>
<text x="112.8" y="69.2" transform="rotate(-90 112.8 69.2)">8</text>
<text x="159.4" y="67.1">25</text>
<text x="159.4" y="69.6">27</text>
<text x="168.3" y="67.1">26</text>
<text x="168.3" y="69.6">28</text>
<text x="41.9" y="74.7">19</text>
<text x="41.9" y="72.1">20</text>
<text x="64.8" y="72.1">10</text>
<text x="65.4" y="77.2">8</text>
<text x="65.4" y="74.7">9</text>
<text x="159.4" y="72.1">29</text>
<text x="159.4" y="74.7">31</text>
<text x="159.4" y="77.2">33</text>
<text x="168.3" y="72.1">30</text>
<text x="168.3" y="74.7">32</text>
<text x="168.3" y="77.2">34</text>
<text x="41.9" y="79.8">18</text>
<text x="65.4" y="82.3">6</text>
<text x="65.4" y="79.8">7</text>
<text x="179" y="83.6">1</text>
<text x="41.9" y="89.9">28</text>
<text x="42.5" y="87.4">3</text>
<text x="65.4" y="87.4">1</text>
<text x="65.4" y="89.9">2</text>
<text x="65.4" y="84.8">5</text>
<text x="179" y="86.1">2</text>
<text x="102.9" y="93.7">14</text>
<text x="112.8" y="91.4" transform="rotate(-90 112.8 91.4)">16</text>
<text x="120.6" y="93.7">15</text>
<text x="49.3" y="100.3" transform="rotate(-90 49.3 100.3)">27</text>
<text x="51.8" y="100.3" transform="rotate(-90 51.8 100.3)">17</text>
<text x="56.9" y="100.3" transform="rotate(-90 56.9 100.3)">30</text>
<text x="102.9" y="101.3">10</text>
<text x="102.9" y="98.8">11</text>
<text x="121.3" y="96.3">1</text>
<text x="121.3" y="98.8">2</text>
<text x="121.3" y="101.3">3</text>
<text x="102.9" y="106.4">12</text>
<text x="121.3" y="103.9">4</text>
<text x="121.3" y="106.4">5</text>
<text x="102.9" y="109">13</text>
<text x="121.3" y="109">6</text>
<text x="121.3" y="111.5">7</text>
<text x="71.7" y="117.5">1</text>
<text x="81.9" y="117.5">6</text>
<text x="121.3" y="116.6">9</text>
<text x="171.4" y="115.3">1</text>
<text x="171.4" y="117.9">3</text>
<text x="180.3" y="115.3">2</text>
<text x="180.3" y="117.9">4</text>
<text x="71.7" y="120">2</text>
<text x="71.7" y="122.6">3</text>
<text x="81.9" y="122.6">4</text>
<text x="81.9" y="120">5</text>
<text x="112.8" y="121.3" transform="rotate(-90 112.8 121.3)">8</text>
<text x="171.4" y="120.4">5</text>
<text x="171.4" y="122.9">7</text>
<text x="171.4" y="125.5">9</text>
<text x="179.7" y="125.5">10</text>
<text x="180.3" y="120.4">6</text>
<text x="180.3" y="122.9">8</text>
<text x="112.8" y="137.2" transform="rotate(-90 112.8 137.2)">16</text>
<text x="102.9" y="139.4">14</text>
<text x="120.6" y="139.4">15</text>
<text x="121.3" y="142">1</text>
<text x="102.9" y="147.1">10</text>
<text x="102.9" y="144.5">11</text>
<text x="121.3" y="144.5">2</text>
<text x="121.3" y="147.1">3</text>
<text x="121.3" y="149.6">4</text>
<text x="102.9" y="152.1">12</text>
<text x="102.9" y="154.7">13</text>
<text x="121.3" y="152.1">5</text>
<text x="121.3" y="154.7">6</text>
<text x="121.3" y="157.2">7</text>
<text x="112.8" y="167" transform="rotate(-90 112.8 167)">8</text>
<text x="121.3" y="162.3">9</text>
</g>
<g font-size="1.4" fill="#840000">
<text x="128.1" y="45.2">ENABLE-X-2</text>
<text x="128.1" y="42.7">ENABLE-X-1</text>
<text x="128.1" y="47.8">ENABLE-X-3</text>
<text x="148.4" y="47.8">A1-X</text>
<text x="148.4" y="45.2">A0-X</text>
<text x="176.4" y="47.8">ENABLE-Y-SET</text>
<text x="176.4" y="45.2">DATA-X</text>
<text x="128.1" y="52.8">ENABLE-X-5</text>
<text x="128.1" y="50.3">ENABLE-X-4</text>
<text x="148.2" y="52.8">B0-X</text>
<text x="148.4" y="50.3">A2-X</text>
<text x="176.4" y="52.8">ENABLE-X-1</text>
<text x="176.4" y="50.3">ENABLE-Y-RESET</text>
<text x="128.1" y="57.9">ENABLE-X-7</text>
<text x="128.1" y="55.4">ENABLE-X-6</text>
<text x="148.2" y="55.4">B1-X</text>
<text x="148.5" y="57.9">A0-Y</text>
<text x="176.4" y="55.4">ENABLE-X-2</text>
<text x="176.4" y="57.9">ENABLE-X-3</text>
<text x="32.7" y="65.5">SDA</text>
<text x="32.8" y="63">SCL</text>
<text x="128.1" y="60.5">ENABLE-X-8</text>
<text x="148.3" y="65.5">B0-Y</text>
<text x="148.5" y="60.5">A1-Y</text>
<text x="148.5" y="63">A2-Y</text>
<text x="176.4" y="63">ENABLE-X-5</text>
<text x="176.4" y="65.5">ENABLE-X-6</text>
<text x="176.4" y="60.5">ENABLE-X-4</text>
<text x="31.7" y="70.6">CFG-2</text>
<text x="148.3" y="68.1">B1-Y</text>
<text x="176.4" y="70.6">ENABLE-X-8</text>
<text x="176.4" y="68.1">ENABLE-X-7</text>
<text x="31.7" y="73.2">CFG-1</text>
<text x="31.7" y="75.7">CFG-0</text>
<text x="32.3" y="88.4">RESET</text>
<text x="126.9" y="99.8">B1-Y</text>
<text x="32" y="102.4">Vin</text>
<text x="126.9" y="104.9">A2-Y</text>
<text x="126.9" y="107.4">A1-Y</text>
<text x="126.9" y="102.4">B0-Y</text>
<text x="126.9" y="110">A0-Y</text>
<text x="126.9" y="112.5">B1-X</text>
<text x="61" y="116.3">CFG-2</text>
<text x="61" y="118.9">CFG-1</text>
<text x="161.8" y="116.3">RESET</text>
<text x="163.5" y="118.9">SDA</text>
<text x="61" y="121.4">CFG-0</text>
<text x="147.6" y="124">Vin</text>
<text x="163.6" y="121.4">SCL</text>
<text x="126.9" y="143">B0-X</text>
<text x="126.9" y="145.5">A2-X</text>
<text x="126.9" y="148.1">A1-X</text>
<text x="126.9" y="153.2">DATA-X</text>
<text x="126.9" y="150.6">A0-X</text>
<text x="126.9" y="155.7">ENABLE-Y-SET</text>
<text x="126.9" y="158.2">ENABLE-Y-RESET</text>
</g>
</svg>
